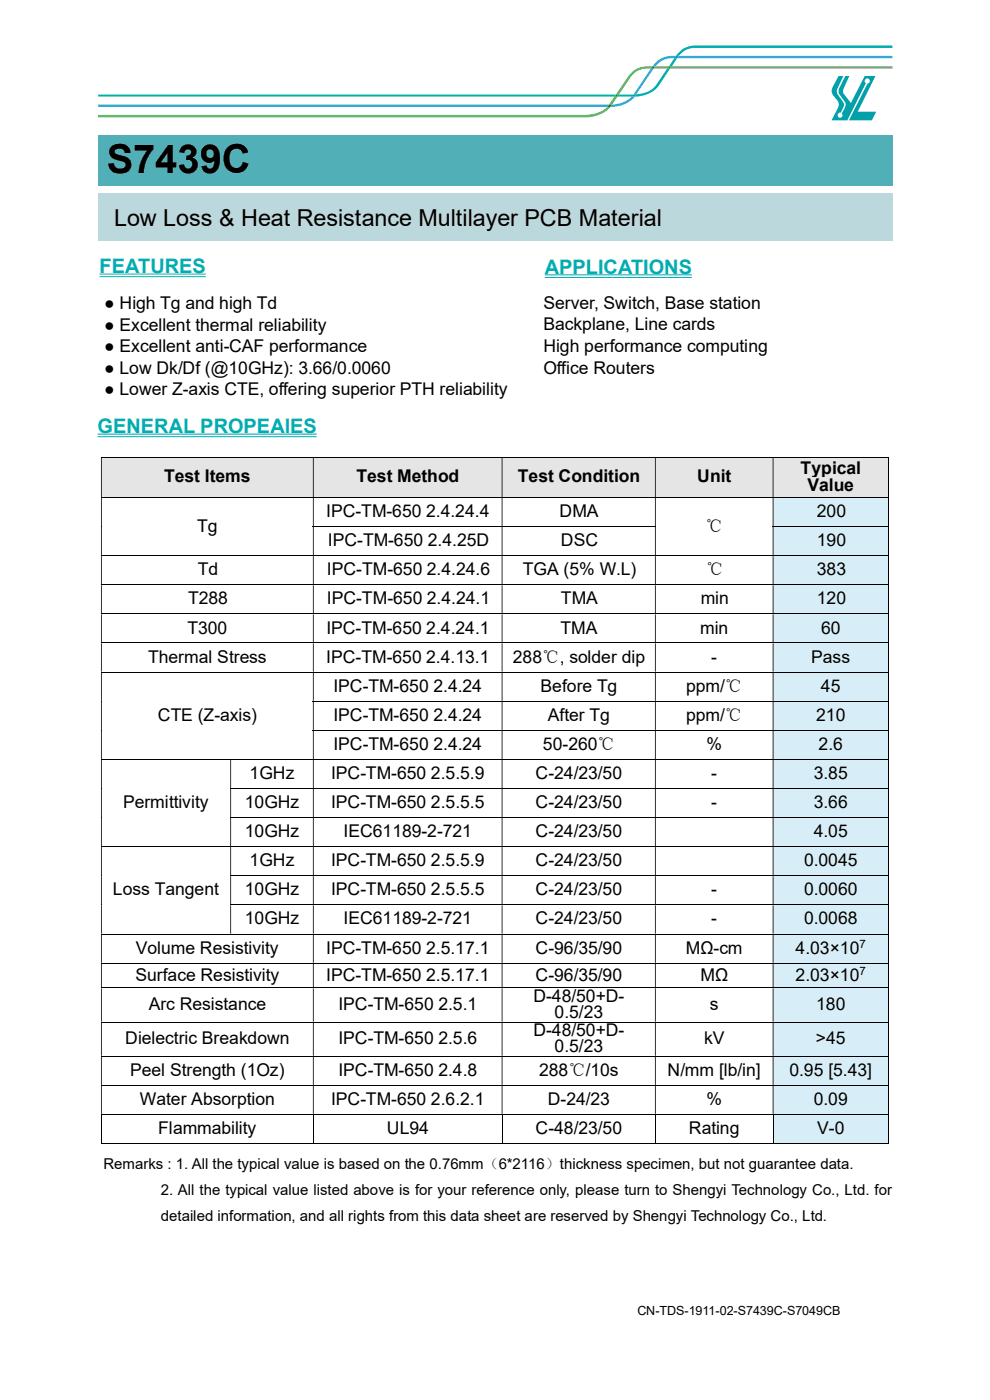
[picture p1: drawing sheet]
<svg xmlns="http://www.w3.org/2000/svg" width="210mm" height="297mm" viewBox="0 0 210 297" stroke-linecap="round" stroke-linejoin="round" font-family="sans-serif">
<path d="M20.8 40.9h168.5v10.1h-168.5z" fill="#bbd9dd"/>
<path d="M20.8 28.7h168.5v10.7h-168.5z" fill="#50afb7"/>
<path d="M20.8 24.4h103.3a5.8 5.8 0 0 0 5.7-3.1l3.4-5a5.2 5.2 0 0 1 5.2-2.2h50.9v.4h-51.9a5 5 0 0 0-4.5 3.1l-2.1 3.2a7.4 7.4 0 0 1-2.3 2.8 11.6 11.6 0 0 1-7 1.3h-100.7z" fill="#5cb531"/>
<path d="M20.8 20.1v.4h13.1h96.4l.3-.4zM131.2 20.1l-.3 .4h3.2l.3-.4zM135 20l-.3 .5a6.6 6.6 0 0 0 5-2.3l2.5-3.7h-.6l-1.5 2.2a5.4 5.4 0 0 1-5.1 3.3zM143 12.4l-1.1 1.7h.6l1.1-1.7zM144.2 11l-.8 .9h.6a4.4 4.4 0 0 1 3.5-1.7h41.8v-.5h-41.7a4.7 4.7 0 0 0-3.4 1.3z" fill="#00b1a9"/>
<path d="M130.6 20.1l-.3 .4h.6l.3-.4zM141.9 14.1l-.3 .4h.6l.3-.4z" fill="#009f41"/>
<path d="M20.8 22.2v.5h107.6a.59 .59 0 0 0 .8-.5zM129.8 22.2l-.3 .5a6.4 6.4 0 0 0 5.2-2.2h-.6a6.5 6.5 0 0 1-4.3 1.7zM138.1 14.5l-3.7 5.6 .6-.1 3.7-5.5zM139.2 13.2l-.8 .9h.6a4.4 4.4 0 0 1 4-1.7l.4-.5a5.2 5.2 0 0 0-4.2 1.3zM144 11.9l-.4 .5h45.7v-.5z" fill="#2fa8e1"/>
<path d="M129.2 22.2l-.3 .5h.6l.3-.5zM138.4 14.1l-.3 .4h.6l.3-.4z" fill="#00933f"/>
<path d="M134.4 20.1l-.3 .4a.63 .63 0 0 0 .9-.5zM143.4 11.9l-.4 .5h.6l.4-.5z" fill="#00959f"/>
<path d="M177.9 16.1h1l-1.2 2.6a1.75 1.75 0 0 0 .5 2.1l.6 .8a1.46 1.46 0 0 1-.2 1.8l-.3 .6a.51 .51 0 0 0-.6 .5 .51 .51 0 0 0 .8 .4 .59 .59 0 0 0 .1-.9 2.87 2.87 0 0 0 .7-2.3l-1.3-1.8a1.95 1.95 0 0 1 .4-1.9l.9-1.9h.9l-1.2 2.7a1.18 1.18 0 0 0 .3 1.5l1.2 1.5 2.9-5.7h2.3l-3.8 7.6h4l-.9 1.8h-4.9l3.9-7.8a.55 .55 0 0 0 .5-.7 .55 .55 0 0 0-.9-.2 .55 .55 0 0 0 .1 .9l-4 7.8h-3.3l1.3-2.6a1.55 1.55 0 0 0-.4-2l-.6-.7a2.1 2.1 0 0 1 .3-2.3z" fill="#00a0ab"/>
<g fill="#e5e5e5">
<path d="M21.6 97.1h44.8v8.4h-44.8z"/>
<path d="M23.4 99.5h41.2v3.5h-41.2z"/>
<path d="M66.5 97.1h40v8.4h-40z"/>
<path d="M68.4 99.5h36.2v3.5h-36.2z"/>
<path d="M106.6 97.1h32.3v8.4h-32.3z"/>
<path d="M108.5 99.5h28.6v3.5h-28.6z"/>
<path d="M139.1 97.1h24.8v8.4h-24.8z"/>
<path d="M140.9 99.5h21.2v3.5h-21.2z"/>
<path d="M164.1 97.1h24.3v8.4h-24.3z"/>
<path d="M165.9 97.7h20.7v3.6h-20.7z"/>
<path d="M165.9 101.3h20.7v3.5h-20.7z"/>
</g>
<path d="M21.4 97h167M188.5 97.1v8.4" fill="none" stroke="#000" stroke-width=".21"/>
<path d="M188.4 96.9h.2v.2h-.2zM21.4 97.1h.2v8.4h-.2zM66.4 97.1h.1v8.4h-.1zM106.4 97.1h.2v8.4h-.2zM138.9 97.1h.2v8.4h-.2zM163.9 97.1h.2v8.4h-.2z" fill-rule="evenodd" fill="#000"/>
<g fill="#fff">
<path d="M21.6 105.6h44.8v12.2h-44.8z"/>
<path d="M23.4 109.9h41.2v3.6h-41.2z"/>
<path d="M66.5 105.6h40v6h-40z"/>
<path d="M68.4 106.9h36.2v3.5h-36.2z"/>
<path d="M106.6 105.6h32.3v6h-32.3z"/>
<path d="M108.5 106.9h28.6v3.5h-28.6z"/>
<path d="M139.1 105.6h24.8v12.2h-24.8z"/>
<path d="M140.9 109.9h21.2v3.6h-21.2z"/>
</g>
<g fill="#d7eef9">
<path d="M164.1 105.6h24.3v6h-24.3z"/>
<path d="M165.9 106.9h20.7v3.5h-20.7z"/>
</g>
<path d="M21.4 105.5h167M188.5 105.6v6" fill="none" stroke="#000" stroke-width=".21"/>
<path d="M188.4 105.5h.2v.1h-.2zM21.4 105.6h.2v6h-.2zM66.4 105.6h.1v6h-.1zM106.4 105.6h.2v6h-.2zM138.9 105.6h.2v6h-.2zM163.9 105.6h.2v6h-.2z" fill-rule="evenodd" fill="#000"/>
<g fill="#fff">
<path d="M66.5 111.8h40v6h-40z"/>
<path d="M68.4 113h36.2v3.6h-36.2z"/>
<path d="M106.6 111.8h32.3v6h-32.3z"/>
<path d="M108.5 113h28.6v3.6h-28.6z"/>
</g>
<g fill="#d7eef9">
<path d="M164.1 111.8h24.3v6h-24.3z"/>
<path d="M165.9 113h20.7v3.6h-20.7z"/>
</g>
<path d="M21.4 111.6h.2v.2h-.2zM138.9 111.6h.2v.2h-.2z" fill="#000"/>
<path d="M66.4 111.7h72.5M163.9 111.7h24.5M188.5 111.8v6" fill="none" stroke="#000" stroke-width=".21"/>
<path d="M188.4 111.6h.2v.2h-.2zM21.4 111.8h.2v6h-.2zM66.4 111.8h.1v6h-.1zM106.4 111.8h.2v6h-.2zM138.9 111.8h.2v6h-.2zM163.9 111.8h.2v6h-.2z" fill-rule="evenodd" fill="#000"/>
<g fill="#fff">
<path d="M21.6 118h44.8v6h-44.8z"/>
<path d="M23.4 119.2h41.2v3.6h-41.2z"/>
<path d="M66.5 118h40v6h-40z"/>
<path d="M68.4 119.2h36.2v3.6h-36.2z"/>
<path d="M106.6 118h32.3v6h-32.3z"/>
<path d="M108.5 119.2h28.6v3.6h-28.6z"/>
<path d="M139.1 118h24.8v6h-24.8z"/>
<path d="M140.9 119.2h21.2v3.6h-21.2z"/>
</g>
<g fill="#d7eef9">
<path d="M164.1 118h24.3v6h-24.3z"/>
<path d="M165.9 119.2h20.7v3.6h-20.7z"/>
</g>
<path d="M21.4 117.9h167M188.5 118v6" fill="none" stroke="#000" stroke-width=".21"/>
<path d="M188.4 117.8h.2v.2h-.2zM21.4 118h.2v6h-.2zM66.4 118h.1v6h-.1zM106.4 118h.2v6h-.2zM138.9 118h.2v6h-.2zM163.9 118h.2v6h-.2z" fill-rule="evenodd" fill="#000"/>
<g fill="#fff">
<path d="M21.6 124.2h44.8v6h-44.8z"/>
<path d="M23.4 125.4h41.2v3.5h-41.2z"/>
<path d="M66.5 124.2h40v6h-40z"/>
<path d="M68.4 125.4h36.2v3.5h-36.2z"/>
<path d="M106.6 124.2h32.3v6h-32.3z"/>
<path d="M108.5 125.4h28.6v3.5h-28.6z"/>
<path d="M139.1 124.2h24.8v6h-24.8z"/>
<path d="M140.9 125.4h21.2v3.5h-21.2z"/>
</g>
<g fill="#d7eef9">
<path d="M164.1 124.2h24.3v6h-24.3z"/>
<path d="M165.9 125.4h20.7v3.5h-20.7z"/>
</g>
<path d="M21.4 124.1h167M188.5 124.2v6" fill="none" stroke="#000" stroke-width=".21"/>
<path d="M188.4 124h.2v.2h-.2zM21.4 124.2h.2v6h-.2zM66.4 124.2h.1v6h-.1zM106.4 124.2h.2v6h-.2zM138.9 124.2h.2v6h-.2zM163.9 124.2h.2v6h-.2z" fill-rule="evenodd" fill="#000"/>
<g fill="#fff">
<path d="M21.6 130.3h44.8v6h-44.8z"/>
<path d="M23.4 131.6h41.2v3.5h-41.2z"/>
<path d="M66.5 130.3h40v6h-40z"/>
<path d="M68.4 131.6h36.2v3.5h-36.2z"/>
<path d="M106.6 130.3h32.3v6h-32.3z"/>
<path d="M108.5 131.6h28.6v3.5h-28.6z"/>
<path d="M139.1 130.3h24.8v6h-24.8z"/>
<path d="M140.9 131.6h21.2v3.5h-21.2z"/>
</g>
<g fill="#d7eef9">
<path d="M164.1 130.3h24.3v6h-24.3z"/>
<path d="M165.9 131.6h20.7v3.5h-20.7z"/>
</g>
<path d="M21.4 130.3h167M188.5 130.3v6" fill="none" stroke="#000" stroke-width=".21"/>
<path d="M188.4 130.2h.2v.1h-.2zM21.4 130.3h.2v6h-.2zM66.4 130.3h.1v6h-.1zM106.4 130.3h.2v6h-.2zM138.9 130.3h.2v6h-.2zM163.9 130.3h.2v6h-.2z" fill-rule="evenodd" fill="#000"/>
<g fill="#fff">
<path d="M21.6 136.5h44.8v6h-44.8z"/>
<path d="M23.4 137.8h41.2v3.5h-41.2z"/>
<path d="M66.5 136.5h40v6h-40z"/>
<path d="M68.4 137.8h36.2v3.5h-36.2z"/>
<path d="M106.6 136.5h32.3v6h-32.3z"/>
<path d="M108.5 137.8h28.6v3.5h-28.6z"/>
<path d="M139.1 136.5h24.8v6h-24.8z"/>
<path d="M140.9 137.8h21.2v3.5h-21.2z"/>
</g>
<g fill="#d7eef9">
<path d="M164.1 136.5h24.3v6h-24.3z"/>
<path d="M165.9 137.8h20.7v3.5h-20.7z"/>
</g>
<path d="M21.4 136.4h167M188.5 136.5v6" fill="none" stroke="#000" stroke-width=".21"/>
<path d="M188.4 136.3h.2v.2h-.2zM21.4 136.5h.2v6h-.2zM66.4 136.5h.1v6h-.1zM106.4 136.5h.2v6h-.2zM138.9 136.5h.2v6h-.2zM163.9 136.5h.2v6h-.2z" fill-rule="evenodd" fill="#000"/>
<g fill="#fff">
<path d="M21.6 142.7h44.8v18.3h-44.8z"/>
<path d="M23.4 150.1h41.2v3.5h-41.2z"/>
<path d="M66.5 142.7h40v6h-40z"/>
<path d="M68.4 143.9h36.2v3.5h-36.2z"/>
<path d="M106.6 142.7h32.3v6h-32.3z"/>
<path d="M108.5 143.9h28.6v3.5h-28.6z"/>
<path d="M139.1 142.7h24.8v6h-24.8z"/>
<path d="M140.9 143.9h21.2v3.5h-21.2z"/>
</g>
<g fill="#d7eef9">
<path d="M164.1 142.7h24.3v6h-24.3z"/>
<path d="M165.9 143.9h20.7v3.5h-20.7z"/>
</g>
<path d="M21.4 142.6h167M188.5 142.7v6" fill="none" stroke="#000" stroke-width=".21"/>
<path d="M188.4 142.5h.2v.2h-.2zM21.4 142.7h.2v6h-.2zM66.4 142.7h.1v6h-.1zM106.4 142.7h.2v6h-.2zM138.9 142.7h.2v6h-.2zM163.9 142.7h.2v6h-.2z" fill-rule="evenodd" fill="#000"/>
<g fill="#fff">
<path d="M66.5 148.8h40v6.1h-40z"/>
<path d="M68.4 150.1h36.2v3.5h-36.2z"/>
<path d="M106.6 148.8h32.3v6.1h-32.3z"/>
<path d="M108.5 150.1h28.6v3.5h-28.6z"/>
<path d="M139.1 148.8h24.8v6.1h-24.8z"/>
<path d="M140.9 150.1h21.2v3.5h-21.2z"/>
</g>
<g fill="#d7eef9">
<path d="M164.1 148.8h24.3v6.1h-24.3z"/>
<path d="M165.9 150.1h20.7v3.5h-20.7z"/>
</g>
<path d="M21.4 148.7h.2v.1h-.2z" fill="#000"/>
<path d="M66.4 148.8h122M188.5 148.8v6.1" fill="none" stroke="#000" stroke-width=".21"/>
<path d="M188.4 148.7h.2v.1h-.2zM21.4 148.8h.2v6.1h-.2zM66.4 148.8h.1v6.1h-.1zM106.4 148.8h.2v6.1h-.2zM138.9 148.8h.2v6.1h-.2zM163.9 148.8h.2v6.1h-.2z" fill-rule="evenodd" fill="#000"/>
<g fill="#fff">
<path d="M66.5 155h40v6h-40z"/>
<path d="M68.4 156.3h36.2v3.5h-36.2z"/>
<path d="M106.6 155h32.3v6h-32.3z"/>
<path d="M108.5 156.3h28.6v3.5h-28.6z"/>
<path d="M139.1 155h24.8v6h-24.8z"/>
<path d="M140.9 156.3h21.2v3.5h-21.2z"/>
</g>
<g fill="#d7eef9">
<path d="M164.1 155h24.3v6h-24.3z"/>
<path d="M165.9 156.3h20.7v3.5h-20.7z"/>
</g>
<path d="M21.4 154.9h.2v.1h-.2z" fill="#000"/>
<path d="M66.4 154.9h122M188.5 155v6" fill="none" stroke="#000" stroke-width=".21"/>
<path d="M188.4 154.9h.2v.1h-.2zM21.4 155h.2v6h-.2zM66.4 155h.1v6h-.1zM106.4 155h.2v6h-.2zM138.9 155h.2v6h-.2zM163.9 155h.2v6h-.2z" fill-rule="evenodd" fill="#000"/>
<g fill="#fff">
<path d="M21.6 161.2h27.3v18.3h-27.3z"/>
<path d="M23.4 168.6h23.6v3.5h-23.6z"/>
<path d="M49 161.2h17.4v6h-17.4z"/>
<path d="M50.8 162.4h13.8v3.5h-13.8z"/>
<path d="M66.5 161.2h40v6h-40z"/>
<path d="M68.4 162.4h36.2v3.5h-36.2z"/>
<path d="M106.6 161.2h32.3v6h-32.3z"/>
<path d="M108.5 162.4h28.6v3.5h-28.6z"/>
<path d="M139.1 161.2h24.8v6h-24.8z"/>
<path d="M140.9 162.4h21.2v3.5h-21.2z"/>
</g>
<g fill="#d7eef9">
<path d="M164.1 161.2h24.3v6h-24.3z"/>
<path d="M165.9 162.4h20.7v3.5h-20.7z"/>
</g>
<path d="M21.4 161.1h167M188.5 161.2v6" fill="none" stroke="#000" stroke-width=".21"/>
<path d="M188.4 161h.2v.2h-.2zM21.4 161.2h.2v6h-.2zM48.9 161.2h.1v6h-.1zM66.4 161.2h.1v6h-.1zM106.4 161.2h.2v6h-.2zM138.9 161.2h.2v6h-.2zM163.9 161.2h.2v6h-.2z" fill-rule="evenodd" fill="#000"/>
<g fill="#fff">
<path d="M49 167.4h17.4v6h-17.4z"/>
<path d="M50.8 168.6h13.8v3.5h-13.8z"/>
<path d="M66.5 167.4h40v6h-40z"/>
<path d="M68.4 168.6h36.2v3.5h-36.2z"/>
<path d="M106.6 167.4h32.3v6h-32.3z"/>
<path d="M108.5 168.6h28.6v3.5h-28.6z"/>
<path d="M139.1 167.4h24.8v6h-24.8z"/>
<path d="M140.9 168.6h21.2v3.5h-21.2z"/>
</g>
<g fill="#d7eef9">
<path d="M164.1 167.4h24.3v6h-24.3z"/>
<path d="M165.9 168.6h20.7v3.5h-20.7z"/>
</g>
<path d="M21.4 167.2h.2v.2h-.2z" fill="#000"/>
<path d="M48.9 167.3h139.5M188.5 167.4v6" fill="none" stroke="#000" stroke-width=".21"/>
<path d="M188.4 167.2h.2v.2h-.2zM21.4 167.4h.2v6h-.2zM48.9 167.4h.1v6h-.1zM66.4 167.4h.1v6h-.1zM106.4 167.4h.2v6h-.2zM138.9 167.4h.2v6h-.2zM163.9 167.4h.2v6h-.2z" fill-rule="evenodd" fill="#000"/>
<g fill="#fff">
<path d="M49 173.6h17.4v5.9h-17.4z"/>
<path d="M50.8 174.8h13.8v3.5h-13.8z"/>
<path d="M66.5 173.6h40v5.9h-40z"/>
<path d="M68.4 174.8h36.2v3.5h-36.2z"/>
<path d="M106.6 173.6h32.3v5.9h-32.3z"/>
<path d="M108.5 174.8h28.6v3.5h-28.6z"/>
<path d="M139.1 173.6h24.8v5.9h-24.8z"/>
<path d="M140.9 174.8h21.2v3.5h-21.2z"/>
</g>
<g fill="#d7eef9">
<path d="M164.1 173.6h24.3v5.9h-24.3z"/>
<path d="M165.9 174.8h20.7v3.5h-20.7z"/>
</g>
<path d="M21.4 173.4h.2v.1h-.2z" fill="#000"/>
<path d="M48.9 173.4h139.5M188.5 173.5v6" fill="none" stroke="#000" stroke-width=".21"/>
<path d="M188.4 173.4h.2v.1h-.2zM21.4 173.5h.2v6h-.2zM48.9 173.5h.1v6h-.1zM66.4 173.5h.1v6h-.1zM106.4 173.5h.2v6h-.2zM138.9 173.5h.2v6h-.2zM163.9 173.5h.2v6h-.2z" fill-rule="evenodd" fill="#000"/>
<g fill="#fff">
<path d="M21.6 179.7h27.3v18.4h-27.3z"/>
<path d="M23.4 187.1h23.6v3.6h-23.6z"/>
<path d="M49 179.7h17.4v6h-17.4z"/>
<path d="M50.8 181h13.8v3.5h-13.8z"/>
<path d="M66.5 179.7h40v6h-40z"/>
<path d="M68.4 181h36.2v3.5h-36.2z"/>
<path d="M106.6 179.7h32.3v6h-32.3z"/>
<path d="M108.5 181h28.6v3.5h-28.6z"/>
<path d="M139.1 179.7h24.8v6h-24.8z"/>
<path d="M140.9 181h21.2v3.5h-21.2z"/>
</g>
<g fill="#d7eef9">
<path d="M164.1 179.7h24.3v6h-24.3z"/>
<path d="M165.9 181h20.7v3.5h-20.7z"/>
</g>
<path d="M21.4 179.6h167M188.5 179.7v6" fill="none" stroke="#000" stroke-width=".21"/>
<path d="M188.4 179.5h.2v.2h-.2zM21.4 179.7h.2v6h-.2zM48.9 179.7h.1v6h-.1zM66.4 179.7h.1v6h-.1zM106.4 179.7h.2v6h-.2zM138.9 179.7h.2v6h-.2zM163.9 179.7h.2v6h-.2z" fill-rule="evenodd" fill="#000"/>
<g fill="#fff">
<path d="M49 185.9h17.4v6h-17.4z"/>
<path d="M50.8 187.1h13.8v3.6h-13.8z"/>
<path d="M66.5 185.9h40v6h-40z"/>
<path d="M68.4 187.1h36.2v3.6h-36.2z"/>
<path d="M106.6 185.9h32.3v6h-32.3z"/>
<path d="M108.5 187.1h28.6v3.6h-28.6z"/>
<path d="M139.1 185.9h24.8v6h-24.8z"/>
<path d="M140.9 187.1h21.2v3.6h-21.2z"/>
</g>
<g fill="#d7eef9">
<path d="M164.1 185.9h24.3v6h-24.3z"/>
<path d="M165.9 187.1h20.7v3.6h-20.7z"/>
</g>
<path d="M21.4 185.7h.2v.2h-.2z" fill="#000"/>
<path d="M48.9 185.8h139.5M188.5 185.9v6" fill="none" stroke="#000" stroke-width=".21"/>
<path d="M188.4 185.7h.2v.2h-.2zM21.4 185.9h.2v6h-.2zM48.9 185.9h.1v6h-.1zM66.4 185.9h.1v6h-.1zM106.4 185.9h.2v6h-.2zM138.9 185.9h.2v6h-.2zM163.9 185.9h.2v6h-.2z" fill-rule="evenodd" fill="#000"/>
<g fill="#fff">
<path d="M49 192.1h17.4v6h-17.4z"/>
<path d="M50.8 193.3h13.8v3.5h-13.8z"/>
<path d="M66.5 192.1h40v6h-40z"/>
<path d="M68.4 193.3h36.2v3.5h-36.2z"/>
<path d="M106.6 192.1h32.3v6h-32.3z"/>
<path d="M108.5 193.3h28.6v3.5h-28.6z"/>
<path d="M139.1 192.1h24.8v6h-24.8z"/>
<path d="M140.9 193.3h21.2v3.5h-21.2z"/>
</g>
<g fill="#d7eef9">
<path d="M164.1 192.1h24.3v6h-24.3z"/>
<path d="M165.9 193.3h20.7v3.5h-20.7z"/>
</g>
<path d="M21.4 191.9h.2v.2h-.2z" fill="#000"/>
<path d="M48.9 192h139.5M188.5 192.1v6" fill="none" stroke="#000" stroke-width=".21"/>
<path d="M188.4 191.9h.2v.2h-.2zM21.4 192.1h.2v6h-.2zM48.9 192.1h.1v6h-.1zM66.4 192.1h.1v6h-.1zM106.4 192.1h.2v6h-.2zM138.9 192.1h.2v6h-.2zM163.9 192.1h.2v6h-.2z" fill-rule="evenodd" fill="#000"/>
<g fill="#fff">
<path d="M21.6 198.2h44.8v6.1h-44.8z"/>
<path d="M23.4 199.5h41.2v3.5h-41.2z"/>
<path d="M66.5 198.2h40v6.1h-40z"/>
<path d="M68.4 199.5h36.2v3.5h-36.2z"/>
<path d="M106.6 198.2h32.3v6.1h-32.3z"/>
<path d="M108.5 199.5h28.6v3.5h-28.6z"/>
<path d="M139.1 198.2h24.8v6.1h-24.8z"/>
<path d="M140.9 199.5h21.2v3.5h-21.2z"/>
</g>
<g fill="#d7eef9">
<path d="M164.1 198.2h24.3v6.1h-24.3z"/>
<path d="M165.9 199.5h20.7v3.5h-20.7z"/>
</g>
<path d="M21.4 198.2h167M188.5 198.2v6.1" fill="none" stroke="#000" stroke-width=".21"/>
<path d="M188.4 198.1h.2v.1h-.2zM21.4 198.2h.2v6.1h-.2zM66.4 198.2h.1v6.1h-.1zM106.4 198.2h.2v6.1h-.2zM138.9 198.2h.2v6.1h-.2zM163.9 198.2h.2v6.1h-.2z" fill-rule="evenodd" fill="#000"/>
<g fill="#fff">
<path d="M21.6 204.4h44.8v5.1h-44.8z"/>
<path d="M23.4 205.2h41.2v3.5h-41.2z"/>
<path d="M66.5 204.4h40v5.1h-40z"/>
<path d="M68.4 205.2h36.2v3.5h-36.2z"/>
<path d="M106.6 204.4h32.3v5.1h-32.3z"/>
<path d="M108.5 205.2h28.6v3.5h-28.6z"/>
<path d="M139.1 204.4h24.8v5.1h-24.8z"/>
<path d="M140.9 205.2h21.2v3.5h-21.2z"/>
</g>
<g fill="#d7eef9">
<path d="M164.1 204.4h24.3v5.1h-24.3z"/>
<path d="M165.9 205.2h20.7v3.5h-20.7z"/>
</g>
<path d="M21.4 204.3h167M188.5 204.4v5.1" fill="none" stroke="#000" stroke-width=".21"/>
<path d="M188.4 204.3h.2v.1h-.2zM21.4 204.4h.2v5.1h-.2zM66.4 204.4h.1v5.1h-.1zM106.4 204.4h.2v5.1h-.2zM138.9 204.4h.2v5.1h-.2zM163.9 204.4h.2v5.1h-.2z" fill-rule="evenodd" fill="#000"/>
<g fill="#fff">
<path d="M21.6 209.7h44.8v7h-44.8z"/>
<path d="M23.4 211.5h41.2v3.5h-41.2z"/>
<path d="M66.5 209.7h40v7h-40z"/>
<path d="M68.4 211.5h36.2v3.5h-36.2z"/>
<path d="M106.6 209.7h32.3v7h-32.3z"/>
<path d="M108.5 209.7h28.6v3.5h-28.6z"/>
<path d="M108.5 213.2h28.6v3.5h-28.6z"/>
<path d="M139.1 209.7h24.8v7h-24.8z"/>
<path d="M140.9 211.5h21.2v3.5h-21.2z"/>
</g>
<g fill="#d7eef9">
<path d="M164.1 209.7h24.3v7h-24.3z"/>
<path d="M165.9 211.5h20.7v3.5h-20.7z"/>
</g>
<path d="M21.4 209.6h167M188.5 209.7v7" fill="none" stroke="#000" stroke-width=".21"/>
<path d="M188.4 209.5h.2v.2h-.2zM21.4 209.7h.2v7h-.2zM66.4 209.7h.1v7h-.1zM106.4 209.7h.2v7h-.2zM138.9 209.7h.2v7h-.2zM163.9 209.7h.2v7h-.2z" fill-rule="evenodd" fill="#000"/>
<g fill="#fff">
<path d="M21.6 216.9h44.8v7.1h-44.8z"/>
<path d="M23.4 218.7h41.2v3.5h-41.2z"/>
<path d="M66.5 216.9h40v7.1h-40z"/>
<path d="M68.4 218.7h36.2v3.5h-36.2z"/>
<path d="M106.6 216.9h32.3v7.1h-32.3z"/>
<path d="M108.5 216.9h28.6v3.5h-28.6z"/>
<path d="M108.5 220.4h28.6v3.6h-28.6z"/>
<path d="M139.1 216.9h24.8v7.1h-24.8z"/>
<path d="M140.9 218.7h21.2v3.5h-21.2z"/>
</g>
<g fill="#d7eef9">
<path d="M164.1 216.9h24.3v7.1h-24.3z"/>
<path d="M165.9 218.7h20.7v3.5h-20.7z"/>
</g>
<path d="M21.4 216.8h167M188.5 216.9v7.1" fill="none" stroke="#000" stroke-width=".21"/>
<path d="M188.4 216.7h.2v.2h-.2zM21.4 216.9h.2v7.1h-.2zM66.4 216.9h.1v7.1h-.1zM106.4 216.9h.2v7.1h-.2zM138.9 216.9h.2v7.1h-.2zM163.9 216.9h.2v7.1h-.2z" fill-rule="evenodd" fill="#000"/>
<g fill="#fff">
<path d="M21.6 224.2h44.8v6h-44.8z"/>
<path d="M23.4 225.4h41.2v3.5h-41.2z"/>
<path d="M66.5 224.2h40v6h-40z"/>
<path d="M68.4 225.4h36.2v3.5h-36.2z"/>
<path d="M106.6 224.2h32.3v6h-32.3z"/>
<path d="M108.5 225.4h28.6v3.5h-28.6z"/>
<path d="M139.1 224.2h24.8v6h-24.8z"/>
<path d="M140.9 225.4h21.2v3.5h-21.2z"/>
</g>
<g fill="#d7eef9">
<path d="M164.1 224.2h24.3v6h-24.3z"/>
<path d="M165.9 225.4h20.7v3.5h-20.7z"/>
</g>
<path d="M21.4 224.1h167M188.5 224.2v6" fill="none" stroke="#000" stroke-width=".21"/>
<path d="M188.4 224h.2v.2h-.2zM21.4 224.2h.2v6h-.2zM66.4 224.2h.1v6h-.1zM106.4 224.2h.2v6h-.2zM138.9 224.2h.2v6h-.2zM163.9 224.2h.2v6h-.2z" fill-rule="evenodd" fill="#000"/>
<g fill="#fff">
<path d="M21.6 230.3h44.8v6h-44.8z"/>
<path d="M23.4 231.6h41.2v3.5h-41.2z"/>
<path d="M66.5 230.3h40v6h-40z"/>
<path d="M68.4 231.6h36.2v3.5h-36.2z"/>
<path d="M106.6 230.3h32.3v6h-32.3z"/>
<path d="M108.5 231.6h28.6v3.5h-28.6z"/>
<path d="M139.1 230.3h24.8v6h-24.8z"/>
<path d="M140.9 231.6h21.2v3.5h-21.2z"/>
</g>
<g fill="#d7eef9">
<path d="M164.1 230.3h24.3v6h-24.3z"/>
<path d="M165.9 231.6h20.7v3.5h-20.7z"/>
</g>
<path d="M21.4 230.3h167M188.5 230.3v6" fill="none" stroke="#000" stroke-width=".21"/>
<path d="M188.4 230.2h.2v.1h-.2zM21.4 230.3h.2v6h-.2zM66.4 230.3h.1v6h-.1zM106.4 230.3h.2v6h-.2zM138.9 230.3h.2v6h-.2zM163.9 230.3h.2v6h-.2z" fill-rule="evenodd" fill="#000"/>
<g fill="#fff">
<path d="M21.6 236.5h44.8v6h-44.8z"/>
<path d="M23.4 237.7h41.2v3.6h-41.2z"/>
<path d="M66.5 236.5h40v6h-40z"/>
<path d="M68.4 237.7h36.2v3.6h-36.2z"/>
<path d="M106.6 236.5h32.3v6h-32.3z"/>
<path d="M108.5 237.7h28.6v3.6h-28.6z"/>
<path d="M139.1 236.5h24.8v6h-24.8z"/>
<path d="M140.9 237.7h21.2v3.6h-21.2z"/>
</g>
<g fill="#d7eef9">
<path d="M164.1 236.5h24.3v6h-24.3z"/>
<path d="M165.9 237.7h20.7v3.6h-20.7z"/>
</g>
<path d="M21.4 236.4h167M21.5 236.5v6.2M66.5 236.5v6.2M106.5 236.5v6.2M139 236.5v6.2M164 236.5v6.2M188.5 236.5v6.2M21.4 242.6h45M66.5 242.6h39.9M106.6 242.6h32.3M139.1 242.6h24.8M164.1 242.6h24.3" fill="none" stroke="#000" stroke-width=".21"/>
<path d="M188.4 236.3h.2v.2h-.2zM188.4 242.5h.2v.2h-.2z" fill="#000"/>
<g fill="#00adb5">
<path d="M21.1 58h22.5v.3h-22.5zM21.1 58.6h22.5v.2h-22.5z" fill-rule="evenodd"/>
<path d="M115.6 58.2h31.2v.2h-31.2zM115.6 58.8h31.2v.2h-31.2z" fill-rule="evenodd"/>
<path d="M20.7 92h46.5v.2h-46.5zM20.7 92.5h46.5v.3h-46.5z" fill-rule="evenodd"/>
</g>
<path d="M19.6 60.6h93.6v25.4h-93.6z" fill="#fff"/>
<text font-size="8.5" x="22.6" y="36.7">S7439C</text>
<text font-size="5" x="24.2" y="47.9">Low Loss &amp; Heat Resistance Multilayer PCB Material</text>
<g font-size="4.2" fill="#00adb5">
<text x="21.1" y="57.9">FEATURES</text>
<text x="115.6" y="58">APPLICATIONS</text>
<text x="20.7" y="91.8">GENERAL PROPEAIES</text>
</g>
<g font-size="3.7">
<text x="22.1" y="65.5">● High Tg and high Td</text>
<text x="115.3" y="65.5">Server, Switch, Base station</text>
<text x="22.1" y="70.1">● Excellent thermal reliability</text>
<text x="115.3" y="70.1">Backplane, Line cards</text>
<text x="22.1" y="74.7">● Excellent anti-CAF performance</text>
<text x="115.3" y="74.7">High performance computing</text>
<text x="22.1" y="79.3">● Low Dk/Df (@10GHz): 3.66/0.0060</text>
<text x="22.1" y="83.9">● Lower Z-axis CTE, offering superior PTH reliability</text>
<text x="115.3" y="79.2">Office Routers</text>
<text x="169.8" y="100.6">Typical</text>
<text x="34.8" y="102.4">Test Items</text>
<text x="75.6" y="102.4">Test Method</text>
<text x="109.9" y="102.4">Test Condition</text>
<text x="147.9" y="102.4">Unit</text>
<text x="171.3" y="104.1">Value</text>
<text x="41.8" y="112.8">Tg</text>
<text x="69.2" y="109.7">IPC-TM-650 2.4.24.4</text>
<text x="118.7" y="109.7">DMA</text>
<text x="149.6" y="112.8">℃</text>
<text x="173.3" y="109.7">200</text>
<text x="69.6" y="115.9">IPC-TM-650 2.4.25D</text>
<text x="119" y="115.9">DSC</text>
<text x="173.3" y="115.9">190</text>
<text x="42" y="122">Td</text>
<text x="69.4" y="122">IPC-TM-650 2.4.24.6</text>
<text x="110.9" y="122">TGA (5% W.L)</text>
<text x="149.8" y="122">℃</text>
<text x="173.3" y="122">383</text>
<text x="39.9" y="128.2">T288</text>
<text x="69.3" y="128.2">IPC-TM-650 2.4.24.1</text>
<text x="119" y="128.2">TMA</text>
<text x="148.6" y="128.2">min</text>
<text x="173.3" y="128.2">120</text>
<text x="39.8" y="134.4">T300</text>
<text x="69.2" y="134.4">IPC-TM-650 2.4.24.1</text>
<text x="118.9" y="134.4">TMA</text>
<text x="148.5" y="134.4">min</text>
<text x="174.2" y="134.4">60</text>
<text x="31.4" y="140.6">Thermal Stress</text>
<text x="69.2" y="140.6">IPC-TM-650 2.4.13.1</text>
<text x="108.8" y="140.6">288℃, solder dip</text>
<text x="150.9" y="140.6">-</text>
<text x="172.1" y="140.6">Pass</text>
<text x="70.7" y="146.8">IPC-TM-650 2.4.24</text>
<text x="114.7" y="146.8">Before Tg</text>
<text x="145.5" y="146.8">ppm/℃</text>
<text x="174.2" y="146.8">45</text>
<text x="33.5" y="152.9">CTE (Z-axis)</text>
<text x="70.7" y="152.9">IPC-TM-650 2.4.24</text>
<text x="116.2" y="152.9">After Tg</text>
<text x="145.5" y="152.9">ppm/℃</text>
<text x="173.1" y="152.9">210</text>
<text x="70.7" y="159.1">IPC-TM-650 2.4.24</text>
<text x="115.2" y="159.1">50-260℃</text>
<text x="149.9" y="159.1">%</text>
<text x="173.7" y="159.1">2.6</text>
<text x="53" y="165.3">1GHz</text>
<text x="70.2" y="165.3">IPC-TM-650 2.5.5.9</text>
<text x="113.6" y="165.3">C-24/23/50</text>
<text x="150.9" y="165.3">-</text>
<text x="172.6" y="165.3">3.85</text>
<text x="26.1" y="171.4">Permittivity</text>
<text x="51.9" y="171.4">10GHz</text>
<text x="70.2" y="171.4">IPC-TM-650 2.5.5.5</text>
<text x="113.6" y="171.4">C-24/23/50</text>
<text x="150.9" y="171.4">-</text>
<text x="172.6" y="171.4">3.66</text>
<text x="51.9" y="177.6">10GHz</text>
<text x="72.9" y="177.6">IEC61189-2-721</text>
<text x="113.6" y="177.6">C-24/23/50</text>
<text x="172.6" y="177.6">4.05</text>
<text x="53" y="183.8">1GHz</text>
<text x="70.2" y="183.8">IPC-TM-650 2.5.5.9</text>
<text x="113.6" y="183.8">C-24/23/50</text>
<text x="170.6" y="183.8">0.0045</text>
<text x="24" y="189.9">Loss Tangent</text>
<text x="51.9" y="189.9">10GHz</text>
<text x="70.2" y="189.9">IPC-TM-650 2.5.5.5</text>
<text x="113.6" y="189.9">C-24/23/50</text>
<text x="150.9" y="189.9">-</text>
<text x="170.6" y="189.9">0.0060</text>
<text x="51.9" y="196.1">10GHz</text>
<text x="72.9" y="196.1">IEC61189-2-721</text>
<text x="113.6" y="196.1">C-24/23/50</text>
<text x="150.9" y="196.1">-</text>
<text x="170.6" y="196.1">0.0068</text>
<text x="28.8" y="202.3">Volume Resistivity</text>
<text x="69.2" y="202.3">IPC-TM-650 2.5.17.1</text>
<text x="113.6" y="202.3">C-96/35/90</text>
<text x="145.5" y="202.3">MΩ-cm</text>
<text x="168.8" y="202.3">4.03×10</text>
<text x="28.7" y="208">Surface Resistivity</text>
<text x="69.2" y="208">IPC-TM-650 2.5.17.1</text>
<text x="113.6" y="208">C-96/35/90</text>
<text x="148.6" y="208">MΩ</text>
<text x="168.8" y="208">2.03×10</text>
<text x="31.5" y="214.3">Arc Resistance</text>
<text x="71.8" y="214.3">IPC-TM-650 2.5.1</text>
<text x="113.2" y="212.5">D-48/50+D-</text>
<text x="150.6" y="214.3">s</text>
<text x="173.1" y="214.3">180</text>
<text x="26.6" y="221.5">Dielectric Breakdown</text>
<text x="71.8" y="221.5">IPC-TM-650 2.5.6</text>
<text x="113.2" y="219.8">D-48/50+D-</text>
<text x="117.6" y="216.1">0.5/23</text>
<text x="149.4" y="221.5">kV</text>
<text x="173.1" y="221.5">&gt;45</text>
<text x="117.6" y="223.3">0.5/23</text>
<text x="27.6" y="228.2">Peel Strength (1Oz)</text>
<text x="71.8" y="228.2">IPC-TM-650 2.4.8</text>
<text x="114.3" y="228.2">288℃/10s</text>
<text x="141.6" y="228.2">N/mm [lb/in]</text>
<text x="167.5" y="228.2">0.95 [5.43]</text>
<text x="29.7" y="234.4">Water Absorption</text>
<text x="70.2" y="234.4">IPC-TM-650 2.6.2.1</text>
<text x="116.2" y="234.4">D-24/23</text>
<text x="149.9" y="234.4">%</text>
<text x="172.6" y="234.4">0.09</text>
<text x="33.6" y="240.6">Flammability</text>
<text x="82.1" y="240.6">UL94</text>
<text x="113.6" y="240.6">C-48/23/50</text>
<text x="146.1" y="240.6">Rating</text>
<text x="173.4" y="240.6">V-0</text>
</g>
<g font-size="3.2">
<text x="21.9" y="248">Remarks : 1. All the typical value is based on the 0.76mm（6*2116）thickness specimen, but not guarantee data.</text>
<text x="34.1" y="253.5">2. All the typical value listed above is for your reference only, please turn to Shengyi Technology Co., Ltd. for</text>
<text x="34.1" y="259">detailed information, and all rights from this data sheet are reserved by Shengyi Technology Co., Ltd.</text>
</g>
<text font-size="2.7" x="135.2" y="279">CN-TDS-1911-02-S7439C-S7049CB</text>
<g font-size="2.5">
<text x="182.3" y="201.1">7</text>
<text x="182.3" y="206.8">7</text>
</g>
</svg>
